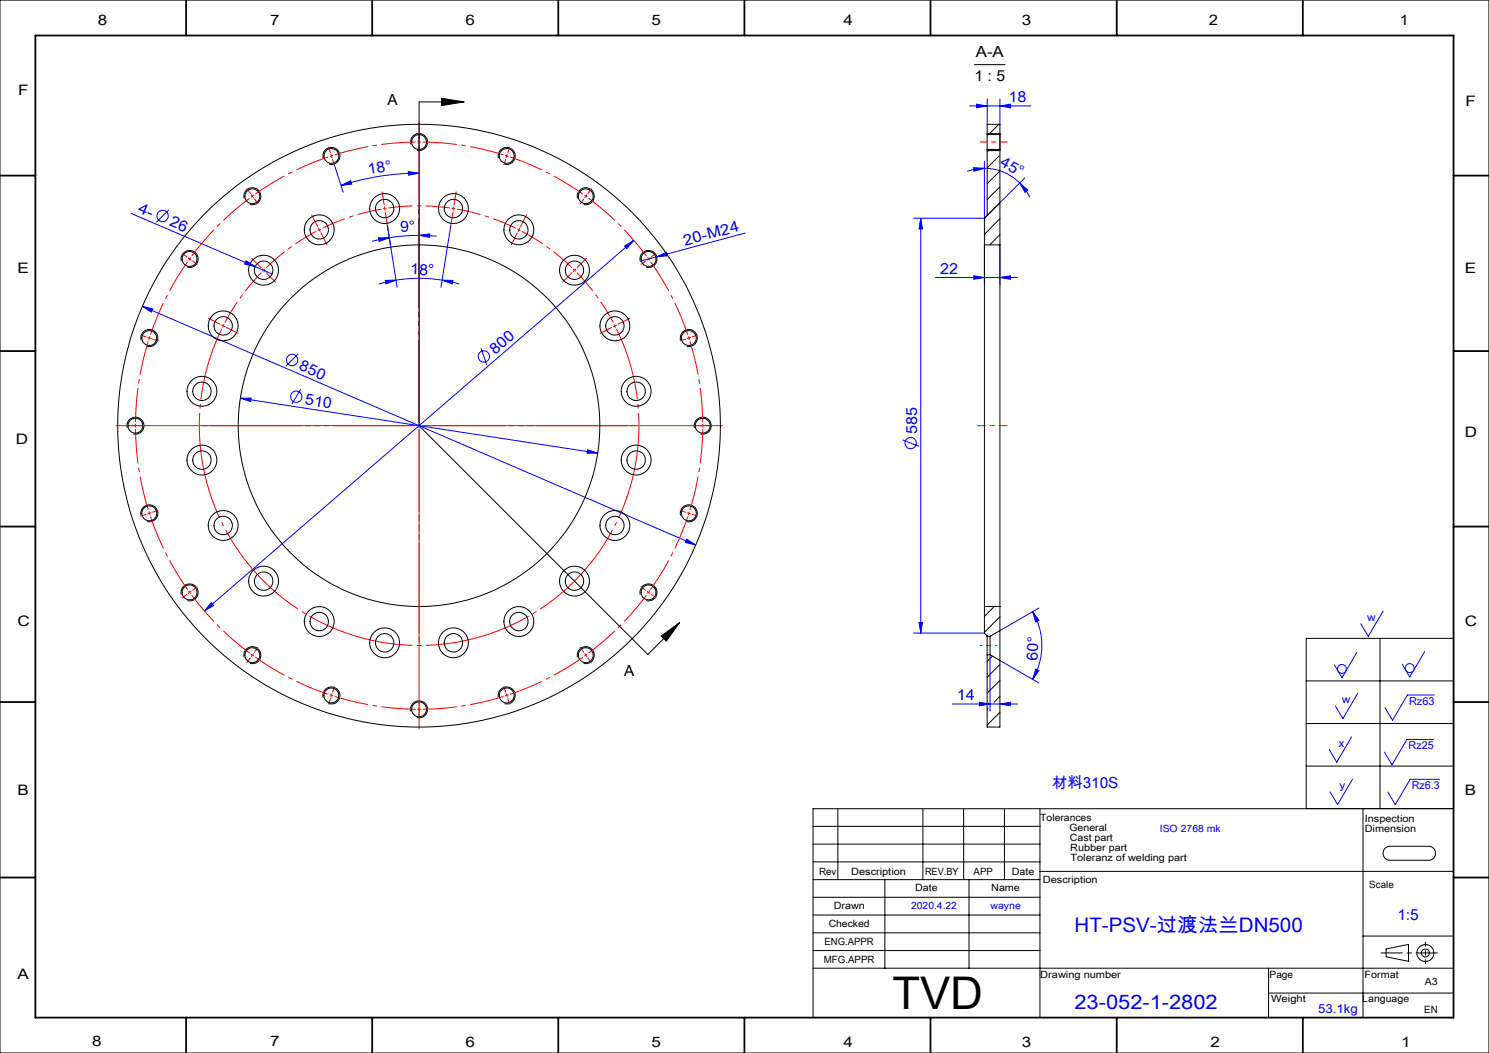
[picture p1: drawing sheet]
<svg xmlns="http://www.w3.org/2000/svg" width="420mm" height="297mm" viewBox="0 0 420 297" stroke-linecap="round" stroke-linejoin="round" font-family="sans-serif">
<g fill="none" stroke="#00f" stroke-width=".28">
<path d="M273.5 29.9h17.3M275.4 29.4l3 .5-3 .5zM278.4 27.9v7.2M282 29.9l3-.5v1zM282 27.9v7.2M47.6 59.2l-3.5 3.4M94.3 46.5l2.5 7.7M96.2 52.3l2.7-1.3 .3 .9zM115.2 48.4l3 .5-3 .5zM118.2 48.9a69.9 69.9 0 0 0-22 3.4M274.6 47.3l3.1 .2-3 .8zM277.7 47.5a14 14 0 0 1 9.9 4.1"/>
<path d="M277.7 47.5l-2.8 .2-2.1 .6M277.7 45.5v16.1h-20M287.6 51.6l2.3 2-.8 .7zM287.6 51.6l1.4 1.7 1.4 2.3M289 50.2l-10.6 10.6M37 60.2l39.8 17.1M69.4 73.6l2.6 1.6-3-.7zM106.8 67.1h3l-2.8 1zM108.7 79.1l3-.1-2.9 1.1zM109.8 67.1l-4.9 .9M110.1 69l-.8-5.5 2.7 17.5M111.7 79l6.5-.5 6.5 .5"/>
<path d="M111.7 79l-4.9 1.1M118.2 66.4l3-.4v1zM118.2 66.4l-5.3 .2-3.1 .5M118.2 66.4l5 .2M124.7 79l3 .1-.1 1zM124.7 79l4.9 1.1M127.2 63.5l-2.8 17.5M176.2 69.4l2.6-1.6-2 2.3zM178.8 67.8l-121.2 104.5M185.2 72.4l2.8-1.2 .3 .9zM185.2 72.4l-4.6 1.3M210.3 65.7l-25.1 6.7"/>
<path d="M259.7 61.6v117M259.7 61.6l.5 3h-1zM263.9 78.3h23.2M274.7 77.8l3 .5-3 .5zM277.7 69.1v11.2M282 78.3l3-.5v1zM282 69.1v11.2M40.1 86.4l3 .7-.4 .9zM40.1 86.4l156.2 67.3M84.1 99.8l-3.5 3.5M135.7 98.2l1.6 4.7M67.8 112.3h3l-.1 1z"/>
<path d="M67.8 112.3l100.8 15.5M84.8 109.8l-2.5 4.2M165.7 126.9l2.9 .9h-3zM254.6 124.1l4.6 1.8M193.7 152.1l2.6 1.6-3-.7zM59.6 170l.7 .8-2.7 1.5zM257.7 178.6h20M259.2 175.6h1l-.5 3zM291.3 172.5l1.8 2.5-1 .4zM291.3 172.5a19 19 0 0 1 0 19.1M293 171.5l-11 6.4M390.1 172.4l-4.2 7.1-2.1-3.6"/>
<path d="M268.6 198.6h18.5M276.3 198.1l3 .5-3 .5zM279.3 184.7v15.9M282 198.6l3-.5v1zM282 186.3l11 6.3M292.1 188.7l1 .4-1.8 2.5zM382.7 184l-4.2 7.2-2.1-3.6M383 195.5l-4.2 7.2-2.1-3.6M401.8 183.8l-4.1 7.1-2.2-3.5M404.5 196h-7.5l-4.2 7.2-2.1-3.6M381.2 207.8l-4.2 7.2-2.1-3.6M381.5 219.8l-4.2 7.1-2.1-3.5"/>
<path d="M404.4 208.6h-7.6l-4.2 7.1-2.1-3.5M406 219.8h-8.2l-4.2 7.1-2.2-3.5"/>
<circle cx="45.9" cy="60.9" r="1.58"/>
<circle cx="82.4" cy="101.5" r="1.6"/>
<circle cx="83.6" cy="111.9" r="1.61"/>
<circle cx="136.5" cy="100.5" r="1.6"/>
<circle cx="256.8" cy="125" r="1.59"/>
<circle cx="378.5" cy="188.7" r="1.26"/>
<circle cx="397.6" cy="188.4" r="1.24"/>
</g>
<g fill="none" stroke="#000" stroke-width=".28">
<path d="M0 0h420v297h-420zM274.8 18.2h8.7M124.6 27.7l6.3 1-6.3 1.1zM130.9 28.7h-12.7v91.4l64.5 64.5 9-9M278.4 37.7h3.6v4.8h-3.6M68.9 56a2.39 2.39 0 0 1 2.1-3 2.39 2.39 0 0 1 2.6 2.6 2.39 2.39 0 0 1-3 2.1M91.2 44.6a2.41 2.41 0 0 1 2.1-3 2.41 2.41 0 0 1 2.6 2.6 2.41 2.41 0 0 1-3 2.1M115.9 40.7a2.39 2.39 0 0 1 2.1-3 2.39 2.39 0 0 1 2.6 2.6 2.39 2.39 0 0 1-3 2.1M140.6 44.6a2.39 2.39 0 0 1 2.1-3 2.39 2.39 0 0 1 2.6 2.6 2.39 2.39 0 0 1-3 2.1M162.9 56a2.39 2.39 0 0 1 2.1-3 2.39 2.39 0 0 1 2.6 2.6 2.39 2.39 0 0 1-3 2.1M51.2 73.7a2.41 2.41 0 0 1 2.1-3.1 2.41 2.41 0 0 1 2.6 2.6 2.41 2.41 0 0 1-3.1 2.1M180.6 73.7a2.4 2.4 0 0 1 2.1-3.1 2.4 2.4 0 0 1 2.6 2.6 2.4 2.4 0 0 1-3 2.1"/>
<path d="M39.8 96a2.4 2.4 0 0 1 2.1-3 2.4 2.4 0 0 1 2.6 2.6 2.4 2.4 0 0 1-3 2.1M192 96a2.39 2.39 0 0 1 2.1-3 2.39 2.39 0 0 1 2.6 2.6 2.39 2.39 0 0 1-3 2.1M35.9 120.7a2.41 2.41 0 0 1 2.1-3 2.41 2.41 0 0 1 2.6 2.6 2.41 2.41 0 0 1-3 2.1M195.9 120.7a2.39 2.39 0 0 1 2.1-3 2.39 2.39 0 0 1 2.6 2.6 2.39 2.39 0 0 1-3 2.1M39.8 145.4a2.41 2.41 0 0 1 2.1-3 2.41 2.41 0 0 1 2.6 2.6 2.41 2.41 0 0 1-3 2.1M192 145.4a2.39 2.39 0 0 1 2.1-3 2.39 2.39 0 0 1 2.6 2.6 2.39 2.39 0 0 1-3 2.1M51.2 167.7a2.41 2.41 0 0 1 2.1-3 2.41 2.41 0 0 1 2.6 2.6 2.41 2.41 0 0 1-3.1 2.1M180.6 167.7a2.4 2.4 0 0 1 2.1-3 2.4 2.4 0 0 1 2.6 2.6 2.4 2.4 0 0 1-3 2.1M186.5 179.4l5.2-3.8-3.8 5.2zM68.9 185.4a2.39 2.39 0 0 1 2.1-3 2.39 2.39 0 0 1 2.6 2.6 2.39 2.39 0 0 1-3 2.1M91.2 196.8a2.41 2.41 0 0 1 2.1-3 2.41 2.41 0 0 1 2.6 2.6 2.41 2.41 0 0 1-3 2.1M140.6 196.8a2.39 2.39 0 0 1 2.1-3 2.39 2.39 0 0 1 2.6 2.6 2.39 2.39 0 0 1-3 2.1"/>
<path d="M162.9 185.4a2.39 2.39 0 0 1 2.1-3 2.39 2.39 0 0 1 2.6 2.6 2.39 2.39 0 0 1-3 2.1M368.4 180.1h41.6v48h-41.6zM368.4 192h41.6M389.3 180.1v48M115.9 200.7a2.39 2.39 0 0 1 2.1-3 2.39 2.39 0 0 1 2.6 2.6 2.39 2.39 0 0 1-3 2.1M368.4 204.1h41.6M368.4 216.1h41.6M229.3 233.1h64M229.3 238.1h64M236.3 228.1v20M260.3 228.1v20M271.8 228.1v20"/>
<path d="M283.3 228.1v20M293.3 228.1v58.9M384.5 228.1v58.9M390.8 239.1l1.1-.4h11a1.98 1.98 0 0 1 2 2 1.98 1.98 0 0 1-2 1.9h-10.8a1.98 1.98 0 0 1-1.9-1.3 1.98 1.98 0 0 1 .6-2.2zM410 228.1h-180.7v59M229.3 243.1h64M229.3 248.1h64M229.3 253.1h64M229.3 258.1h64M249.6 248.1v25M273.3 248.1v25M293.3 245.8h116.7"/>
<path d="M229.3 263.1h64M229.3 268.1h64M229.3 273.1h180.7M357.8 273.1v13.9M384.5 264h25.5M391 267.6l6.3-1.2v4.7l-6.3-1.2zM357.8 280.1h52.2"/>
<circle cx="402" cy="268.8" r="1.12"/>
<circle cx="402.1" cy="268.8" r="2.4"/>
</g>
<g fill="none" stroke="#f00" stroke-width=".28" stroke-dasharray="30.5 1.3 1.3 1.3" stroke-linecap="butt">
<path d="M71.2 55.3l-.4 .3M71.2 55.3l.4-.3M93.5 44l-.5 .1M93.5 44l.5-.2M108.5 58.8l-.5 .1M108.5 58.8l.5-.1M118.2 40.1h-.5M118.2 40.1h.5M127.9 58.8l-.5-.1M127.9 58.8l.5 .1M165.2 55.3l-.4-.3M165.2 55.3l.4 .3"/>
<path d="M53.5 73l-.3 .4M53.5 73l.3-.4M74.4 76.2l-.4 .4M74.4 76.2l.3-.3M90.1 64.8l-.5 .2M90.1 64.8l.4-.2M146.4 64.8l-.5-.2M146.4 64.8l.4 .2M162.1 76.2l-.4-.3M162.1 76.2l.3 .4M182.9 73l-.3-.4M182.9 73l.3 .4"/>
<path d="M42.1 95.3l-.1 .5M42.1 95.3l.2-.4M63 91.9l-.2 .5M63 91.9l.2-.4M194.3 95.3l-.2-.4M194.3 95.3l.2 .5M38.2 120.1v.5M38.2 120.1v-.5M198.2 120.1v-.5M198.2 120.1v.5M42.1 144.8l.2 .4M42.1 144.8l-.1-.5"/>
<path d="M194.3 144.8l.2-.5M194.3 144.8l-.2 .4M53.5 167.1l.3 .4M53.5 167.1l-.3-.4M182.9 167.1l.3-.4M182.9 167.1l-.3 .4M71.2 184.8l.4 .3M71.2 184.8l-.4-.3M93.5 196.1l.5 .2M93.5 196.1l-.5-.1M142.9 196.1l.5-.1M142.9 196.1l-.4 .2"/>
<path d="M165.2 184.8l.4-.3M165.2 184.8l-.4 .3M118.2 200.1l.5-.1M118.2 200.1l-.5-.1"/>
</g>
<g fill="none" stroke="#f00" stroke-width=".28" stroke-dasharray="30.5 1.3 1.3 1.3" stroke-dashoffset="20.8" stroke-linecap="butt">
<path d="M70.4 55.9a80 80 0 0 0-16.3 16.3M92.5 44.3a80 80 0 0 0-20.5 10.4M117.2 40.1a80 80 0 0 0-22.8 3.6M142 43.7a80 80 0 0 0-22.8-3.6M164.4 54.7a80 80 0 0 0-20.5-10.4M52.9 73.8a80 80 0 0 0-10.5 20.6M182.3 72.2a80 80 0 0 0-16.3-16.3M41.8 96.3a80 80 0 0 0-3.6 22.8M194 94.4a80 80 0 0 0-10.5-20.6M198.2 119.1a80 80 0 0 0-3.6-22.8M38.2 121.1a80 80 0 0 0 3.6 22.7M42.4 145.7a80 80 0 0 0 10.5 20.6"/>
<path d="M194.6 143.8a80 80 0 0 0 3.6-22.7M54.1 167.9a80 80 0 0 0 16.3 16.3M183.5 166.3a80 80 0 0 0 10.5-20.6M72 185.4a80 80 0 0 0 20.5 10.4M94.4 196.4a80 80 0 0 0 22.8 3.6M143.9 195.8a80 80 0 0 0 20.5-10.4M166 184.2a80 80 0 0 0 16.3-16.3M119.2 200a80 80 0 0 0 22.8-3.6"/>
</g>
<path d="M107.5 59l-7.9 1.9-4.4 1.6-4.2 1.9M126.9 58.7l-8.1-.6-4.7 .1-4.6 .5M73.7 76.9l-3.1 3.5-2.9 3.7-4.3 6.9M89.2 65.3l-4 2.3-3.9 2.6-6.2 5.3M145.5 64.4l-7.6-3.1-4.4-1.3-4.6-1M161.3 75.5l-3.4-3.1-3.7-2.8-6.9-4.3M173 91l-2.3-4-2.7-3.9-5.2-6.2" fill="none" stroke="#f00" stroke-width=".28" stroke-dasharray="30.5 1.3 1.3 1.3" stroke-dashoffset="23.6" stroke-linecap="butt"/>
<path d="M62.5 92.8a62 62 0 0 0 55.7 89.3 62 62 0 0 0 55.7-89.3" fill="none" stroke="#f00" stroke-width=".28" stroke-dasharray="30.5 1.3 1.3 1.3" stroke-dashoffset="9.7" stroke-linecap="butt"/>
<path d="M142.5 43.8l.4 .2M142.9 44l.5 .1M142.9 44l-.1 .4M143.1 43.5l-.2 .5M173.2 91.5l.2 .4M173.4 91.9l.3 .5M173.4 91.9l-.4 .2M173.9 91.7l-.5 .2M118.2 119.6v1M117.7 120.1h1" fill="none" stroke="#f00" stroke-width=".28"/>
<g fill="none" stroke="#f00" stroke-width=".28" stroke-dasharray="30.5 1.3 1.3 1.3">
<path d="M118.2 39.1v-1.6M70.6 54.5l-.9-1.3M71.2 55.3l-.3-.4M71.2 55.3l.3 .4M71.8 56.1l.9 1.3M93.2 43l-.5-1.5M93.5 44l-.2-.5M93.5 44l.2 .4M93.8 44.9l.5 1.5M108.4 57.8l-.6-3.6M108.5 58.8l-.1-.5M108.5 58.8l.1 .5"/>
<path d="M108.7 59.8l.6 3.7M118.2 40.1v-.5M118.2 40.1v.5M118.2 41.1v1.6M127.8 59.8l-.6 3.7M127.9 58.8l.1-.5M127.9 58.8l-.1 .5M128.1 57.8l.6-3.6M142.6 44.9l-.5 1.5M143.2 43l.5-1.5M164.7 56.1l-1 1.3M165.2 55.3l.3-.4"/>
<path d="M165.2 55.3l-.3 .4M165.8 54.5l1-1.3M52.7 72.4l-1.3-.9M53.5 73l-.4-.3M53.5 73l.4 .3M54.3 73.6l1.3 1M73.7 75.5l-2.7-2.6M74.4 76.2l-.4-.3M74.4 76.2l.3 .4M75.1 76.9l2.6 2.6M89.6 63.9l-1.7-3.3M90.1 64.8l-.3-.4"/>
<path d="M90.1 64.8l.2 .5M90.5 65.7l1.7 3.3M145.9 65.7l-1.7 3.3M146.4 64.8l.2-.4M146.4 64.8l-.3 .5M146.8 63.9l1.7-3.3M161.4 76.9l-2.7 2.6M162.1 76.2l.3-.3M162.1 76.2l-.4 .4M162.8 75.5l2.6-2.6M182.1 73.6l-1.3 1M182.9 73l.4-.3"/>
<path d="M182.9 73l-.4 .3M183.7 72.4l1.3-.9M41.2 95l-1.5-.5M42.1 95.3l-.4-.1M42.1 95.3l.5 .2M43.1 95.6l1.5 .5M62.1 91.4l-3.3-1.6M63 91.9l-.5-.2M63 91.9l.4 .2M63.9 92.4l3.3 1.6M172.6 92.4l-3.3 1.6M174.4 91.4l3.3-1.6"/>
<path d="M193.4 95.6l-1.6 .5M194.3 95.3l.5-.1M194.3 95.3l-.5 .2M195.3 95l1.5-.5M37.2 120.1h-1.6M38.2 120.1h-.5M38.2 120.1h.5M39.2 120.1h1.6M118.2 120.1v-.5M118.2 120.1h-.5M118.2 120.1v.5M118.2 120.1h.5"/>
<path d="M197.2 120.1h-1.6M198.2 120.1h.5M198.2 120.1h-.5M199.2 120.1h1.6M41.2 145.1l-1.5 .5M42.1 144.8l-.4 .1M42.1 144.8l.5-.2M43.1 144.5l1.5-.5M193.4 144.5l-1.6-.5M194.3 144.8l.5 .1M194.3 144.8l-.5-.2M195.3 145.1l1.5 .5"/>
<path d="M52.7 167.7l-1.3 .9M53.5 167.1l-.4 .3M53.5 167.1l.4-.3M54.3 166.5l1.3-1M182.1 166.5l-1.3-1M182.9 167.1l.4 .3M182.9 167.1l-.4-.3M183.7 167.7l1.3 .9M70.6 185.6l-.9 1.3M71.2 184.8l-.3 .4M71.2 184.8l.3-.4M71.8 184l.9-1.3"/>
<path d="M93.2 197.1l-.5 1.5M93.5 196.1l-.2 .5M93.5 196.1l.2-.4M93.8 195.2l.5-1.5M118.2 199.1v-1.6M142.6 195.2l-.5-1.5M142.9 196.1l.2 .5M142.9 196.1l-.1-.4M143.2 197.1l.5 1.5M164.7 184l-1-1.3M165.2 184.8l.3 .4M165.2 184.8l-.3-.4"/>
<path d="M165.8 185.6l1 1.3M118.2 200.1v.5M118.2 200.1v-.5M118.2 201.1v1.6"/>
</g>
<path d="M118.2 119.1v-84.5M117.2 120.1h-84.5M118.2 121.1v84.5M119.2 120.1h84.5" fill="none" stroke="#f00" stroke-width=".28" stroke-dasharray="30.5 1.3 1.3 1.3" stroke-dashoffset="7.3"/>
<path d="M118.2 119.1v-60.8M117.2 120.1h-60.7M118.2 121.1v60.7M119.2 120.1h60.8" fill="none" stroke="#f00" stroke-width=".28" stroke-dasharray="30.5 1.3 1.3 1.3" stroke-dashoffset="2"/>
<path d="M284.1 120.1h-8.4" fill="none" stroke="#f00" stroke-width=".28" stroke-dasharray="30.5 1.3 1.3 1.3" stroke-dashoffset="28.2"/>
<path d="M284.1 40.1h-7.6" fill="none" stroke="#f00" stroke-width=".28" stroke-dasharray="30.5 1.3 1.3 1.3" stroke-dashoffset="28.6"/>
<path d="M281.3 182.1h-4.8" fill="none" stroke="#f00" stroke-width=".28" stroke-dasharray="30.5 1.3 1.3 1.3" stroke-dashoffset="30"/>
<path d="M389.6 268.8h15.9" fill="none" stroke="#000" stroke-width=".28" stroke-dasharray="30.5 1.3 1.3 1.3" stroke-dashoffset="24.4"/>
<path d="M402.1 265.7v6.1" fill="none" stroke="#000" stroke-width=".28" stroke-dasharray="30.5 1.3 1.3 1.3" stroke-dashoffset="29.3"/>
<g fill="none" stroke="#000" stroke-width=".5">
<path d="M10 10h400v277h-400zM52.5 0v10M105 0v10M157.5 0v10M210 0v10M262.5 0v10M315 0v10M367.5 0v10M0 49.5h10M410 49.5h10M0 99h10M410 99h10"/>
<path d="M0 148.5h10M410 148.5h10M0 198h10M410 198h10M0 247.5h10M410 247.5h10M52.5 287v10M105 287v10M157.5 287v10M210 287v10M262.5 287v10M315 287v10"/>
<path d="M367.5 287v10"/>
</g>
<path d="M124.6 27.7l6.3 1-6.3 1.1zM186.5 179.4l5.2-3.8-3.8 5.2z" fill="#000"/>
<g fill="#00f">
<path d="M69.4 73.6l2.6 1.6-3-.7z"/>
<path d="M185.2 72.4l2.8-1.2 .3 .9z"/>
<path d="M118.2 66.4l3-.4v1zM106.8 67.1h3l-2.8 1z"/>
<path d="M287.6 51.6l2.3 2-.8 .7zM274.6 47.3l3.1 .2-3 .8z"/>
<path d="M193.7 152.1l-.4 .9 3 .7zM40.1 86.4l2.6 1.6 .4-.9z"/>
<path d="M165.7 126.9l-.1 .9h3zM67.8 112.3l2.9 1 .1-1z"/>
<path d="M124.7 79l3 .1-.1 1zM108.7 79.1l3-.1-2.9 1.1z"/>
<path d="M282 198.6l3-.5v1zM276.3 198.1l3 .5-3 .5z"/>
<path d="M274.7 77.8l3 .5-3 .5zM282 78.3l3-.5v1zM275.4 29.4l3 .5-3 .5zM282 29.9l3-.5v1z"/>
<path d="M115.2 48.4l3 .5-3 .5zM96.2 52.3l2.7-1.3 .3 .9z"/>
<path d="M59.6 170l-2 2.3 2.7-1.5zM176.2 69.4l.6 .7 2-2.3z"/>
<path d="M292.1 188.7l1 .4-1.8 2.5zM291.3 172.5l1.8 2.5-1 .4z"/>
<path d="M259.7 61.6l.5 3h-1zM259.2 175.6h1l-.5 3z"/>
</g>
<g fill="none" stroke="#000" stroke-width=".28">
<path d="M278.4 38v4.2M278.4 38v-2.9h3.6v2.9M278.4 38h3.6M281.7 35.1l-2.9 2.9M282 38v4.2M278.4 42.2v18.6M278.4 42.2h3.6M279.1 42.2l-.7 .7M281.8 44l-3.4 3.3M282 42.2v26.9M282 48.2l-3.6 3.6M282 52.7l-3.6 3.6"/>
<path d="M282 57.2l-4.3 4.4v7.5M277.7 69.1v102M277.7 69.1h4.3M282 69.1v102M282 61.7l-4.3 4.4M282 66.2l-2.8 2.9M277.7 171.1v7.5l.7 .9M277.7 171.1h4.3M278.4 179.5v5.2M278.4 179.5h.9M279.3 179.5v5.2M280.5 171.1l-2.8 2.7"/>
<path d="M282 177.9v8.4M282 171.1v6.8M282 177.9l-2.7 1.6M282 174l-4.3 4.4M278.4 184.7v20.4h3.6v-18.8M278.4 184.7h.9M278.7 199.8l-.3 .2M279.3 184.7l2.7 1.6M279.9 185.1l-1.5 1.4M282 187.4l-3.6 3.6M282 191.9l-3.6 3.6M282 196.4l-1.6 1.7"/>
<path d="M282 200.9l-3.6 3.6"/>
<circle cx="71.2" cy="55.4" r="2.1"/>
<circle cx="93.5" cy="44" r="2.1"/>
<circle cx="108.5" cy="58.8" r="4.2"/>
<circle cx="108.5" cy="58.8" r="2.6"/>
<circle cx="118.2" cy="40.1" r="2.09"/>
<circle cx="127.9" cy="58.8" r="4.2"/>
<circle cx="127.9" cy="58.8" r="2.6"/>
<circle cx="142.9" cy="44" r="2.09"/>
<circle cx="165.2" cy="55.4" r="2.1"/>
<circle cx="53.5" cy="73" r="2.11"/>
<circle cx="74.4" cy="76.2" r="2.6"/>
<circle cx="74.4" cy="76.2" r="4.2"/>
<circle cx="90" cy="64.8" r="4.2"/>
<circle cx="90.1" cy="64.8" r="2.6"/>
<circle cx="146.3" cy="64.8" r="4.2"/>
<circle cx="146.4" cy="64.8" r="2.6"/>
<circle cx="162" cy="76.2" r="4.2"/>
<circle cx="162.1" cy="76.2" r="2.6"/>
<circle cx="182.9" cy="73" r="2.1"/>
<circle cx="42.1" cy="95.4" r="2.1"/>
<circle cx="63" cy="91.9" r="4.2"/>
<circle cx="63" cy="91.9" r="2.6"/>
<circle cx="173.4" cy="91.9" r="4.2"/>
<circle cx="173.4" cy="91.9" r="2.6"/>
<circle cx="194.3" cy="95.3" r="2.09"/>
<circle cx="57" cy="110.4" r="4.2"/>
<circle cx="57" cy="110.4" r="2.6"/>
<circle cx="179.4" cy="110.4" r="4.2"/>
<circle cx="179.4" cy="110.4" r="2.6"/>
<circle cx="38.2" cy="120.1" r="2.11"/>
<circle cx="57" cy="129.8" r="4.2"/>
<circle cx="57" cy="129.8" r="2.6"/>
<circle cx="118.2" cy="120.1" r="85"/>
<circle cx="118.2" cy="120.1" r="51"/>
<circle cx="179.4" cy="129.8" r="4.2"/>
<circle cx="179.4" cy="129.8" r="2.6"/>
<circle cx="198.2" cy="120.1" r="2.1"/>
<circle cx="42.1" cy="144.8" r="2.11"/>
<circle cx="63" cy="148.2" r="4.2"/>
<circle cx="63" cy="148.2" r="2.6"/>
<circle cx="173.4" cy="148.2" r="4.2"/>
<circle cx="173.4" cy="148.2" r="2.6"/>
<circle cx="194.3" cy="144.8" r="2.1"/>
<circle cx="53.5" cy="167.1" r="2.11"/>
<circle cx="74.4" cy="163.9" r="2.6"/>
<circle cx="74.4" cy="163.9" r="4.2"/>
<circle cx="90" cy="175.3" r="4.2"/>
<circle cx="90.1" cy="175.3" r="2.6"/>
<circle cx="146.3" cy="175.3" r="4.2"/>
<circle cx="146.4" cy="175.3" r="2.6"/>
<circle cx="162" cy="163.9" r="4.2"/>
<circle cx="162.1" cy="163.9" r="2.6"/>
<circle cx="182.9" cy="167.1" r="2.1"/>
<circle cx="71.2" cy="184.8" r="2.1"/>
<circle cx="93.5" cy="196.2" r="2.11"/>
<circle cx="108.5" cy="181.3" r="4.2"/>
<circle cx="108.5" cy="181.3" r="2.6"/>
<circle cx="127.9" cy="181.3" r="4.2"/>
<circle cx="127.9" cy="181.3" r="2.6"/>
<circle cx="142.9" cy="196.2" r="2.1"/>
<circle cx="165.2" cy="184.8" r="2.1"/>
<circle cx="118.2" cy="200.1" r="2.1"/>
</g>
<text font-size="12.7" x="251.7" y="284.5">TVD</text>
<g font-size="5.6" fill="#00f">
<text x="303.1" y="262.9">HT-PSV-过渡法兰DN500</text>
<text x="303.1" y="284.7">23-052-1-2802</text>
</g>
<g font-size="4.3">
<text x="275.2" y="16.1">A-A</text>
<text x="274.9" y="23">1 : 5</text>
<text x="109.3" y="29.5">A</text>
<text x="176" y="190.5">A</text>
</g>
<g font-size="4.3" fill="#00f">
<text x="284.5" y="28.8">18</text>
<text x="281.8" y="46.6" transform="rotate(28 281.8 46.6)">45°</text>
<text x="103.9" y="49.1" transform="rotate(-9 103.9 49.1)">18°</text>
<text x="38.6" y="59.7" transform="rotate(23 38.6 59.7)">4-</text>
<text x="47.6" y="63.6" transform="rotate(23 47.6 63.6)">26</text>
<text x="112.9" y="65.6" transform="rotate(-3 112.9 65.6)">9°</text>
<text x="193.2" y="69.3" transform="rotate(-15 193.2 69.3)">20-M24</text>
<text x="115.7" y="77.4" transform="rotate(1 115.7 77.4)">18°</text>
<text x="265.2" y="77.2">22</text>
<text x="139.7" y="100.2" transform="rotate(-41 139.7 100.2)">800</text>
<text x="84.1" y="104.2" transform="rotate(23 84.1 104.2)">850</text>
<text x="85.9" y="114" transform="rotate(9 85.9 114)">510</text>
<text x="258.7" y="122.3" transform="rotate(-90 258.7 122.3)">585</text>
<text x="292.6" y="186.5" transform="rotate(-87 292.6 186.5)">60°</text>
<text x="269.9" y="197.5">14</text>
<text x="296.8" y="222.3">材料310S</text>
<text x="394.1" y="259.4">1:5</text>
</g>
<g font-size="4.1">
<text x="27.6" y="7">8</text>
<text x="76.2" y="7">7</text>
<text x="131.3" y="7">6</text>
<text x="183.8" y="7">5</text>
<text x="237.9" y="7">4</text>
<text x="288.3" y="7">3</text>
<text x="340.9" y="7">2</text>
<text x="394.8" y="7">1</text>
<text x="5.1" y="26.7">F</text>
<text x="413.4" y="30">F</text>
<text x="4.9" y="77">E</text>
<text x="413.2" y="77">E</text>
<text x="4.4" y="125.3">D</text>
<text x="413.2" y="123.3">D</text>
<text x="4.9" y="176.5">C</text>
<text x="413.2" y="176.5">C</text>
<text x="4.9" y="224.3">B</text>
<text x="413.2" y="224.3">B</text>
<text x="4.9" y="276.1">A</text>
<text x="26" y="295.1">8</text>
<text x="76.2" y="295.1">7</text>
<text x="131.3" y="295.3">6</text>
<text x="183.8" y="295.3">5</text>
<text x="237.9" y="295.3">4</text>
<text x="288.3" y="295.3">3</text>
<text x="341.5" y="295.3">2</text>
<text x="395.2" y="295.3">1</text>
</g>
<text font-size="3.5" fill="#00f" x="371.8" y="285.7">53.1kg</text>
<g font-size="3.1" fill="#00f">
<text x="385.6" y="175.2">w</text>
<text x="378.5" y="198.4">w</text>
<text x="397.5" y="198.9">Rz63</text>
<text x="377.6" y="210.7">x</text>
<text x="397.3" y="211.4">Rz25</text>
<text x="377.8" y="222.6">y</text>
<text x="398.2" y="222.6">Rz6.3</text>
</g>
<g font-size="2.8">
<text x="293.4" y="231.6">Tolerances</text>
<text x="385" y="231.9">Inspection</text>
<text x="301.7" y="234.4">General</text>
<text x="301.8" y="237.2">Cast part</text>
<text x="385" y="234.7">Dimension</text>
<text x="301.9" y="240">Rubber part</text>
<text x="302" y="242.9">Toleranz of welding part</text>
<text x="231" y="246.9">Rev</text>
<text x="240.1" y="246.9">Description</text>
<text x="258.1" y="251.3">Date</text>
<text x="260.9" y="246.9">REV.BY</text>
<text x="274.6" y="246.9">APP</text>
<text x="279.6" y="251.3">Name</text>
<text x="285.4" y="246.9">Date</text>
<text x="294.2" y="249.2">Description</text>
<text x="386.2" y="250.4">Scale</text>
<text x="235.2" y="256.3">Drawn</text>
<text x="233.7" y="261.4">Checked</text>
<text x="232.6" y="266.7">ENG.APPR</text>
<text x="232.4" y="271.6">MFG.APPR</text>
<text x="293.4" y="276">Drawing number</text>
<text x="358.1" y="275.8">Page</text>
<text x="384.9" y="275.8">Format</text>
<text x="401.9" y="277.7">A3</text>
<text x="358.5" y="282.7">Weight</text>
<text x="384.3" y="282.7">Language</text>
<text x="401.7" y="285.7">EN</text>
</g>
<g font-size="2.8" fill="#00f">
<text x="327.1" y="234.8">ISO 2768 mk</text>
<text x="257" y="256.3">2020.4.22</text>
<text x="279.4" y="256.3">wayne</text>
</g>
</svg>
